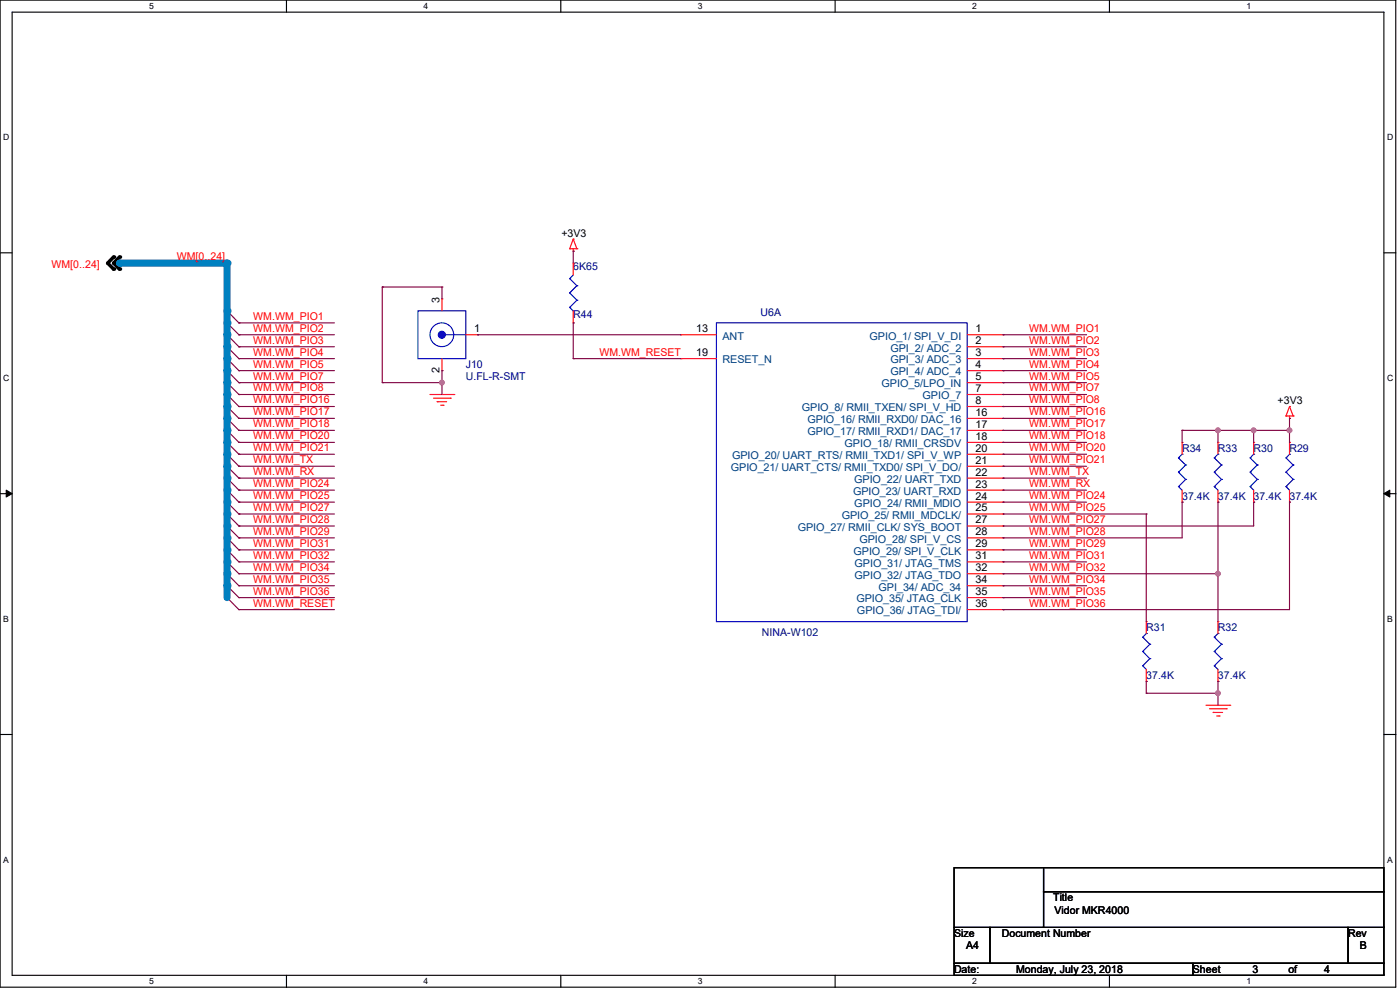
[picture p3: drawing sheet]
<svg xmlns="http://www.w3.org/2000/svg" width="420mm" height="297mm" viewBox="0 0 420 297" stroke-linecap="round" stroke-linejoin="round" font-family="sans-serif">
<path d="M0 0h418.7v295.9h-418.7zM3.6 3.6h411.6v288.7h-411.6z" fill="none" stroke="#000" stroke-width=".34"/>
<g fill="#fff">
<path d="M44.8 .4h1.4v2.9h-1.4z"/>
<path d="M44.8 292.7h1.4v2.9h-1.4z"/>
</g>
<path d="M85.9 0v3.6M85.9 292.3v3.6" fill="none" stroke="#000" stroke-width=".34"/>
<g fill="#fff">
<path d="M127.1 .4h1.4v2.9h-1.4z"/>
<path d="M127.1 292.7h1.4v2.9h-1.4z"/>
</g>
<path d="M168.2 0v3.6M168.2 292.3v3.6" fill="none" stroke="#000" stroke-width=".34"/>
<g fill="#fff">
<path d="M209.4 .4h1.4v2.9h-1.4z"/>
<path d="M209.4 292.7h1.4v2.9h-1.4z"/>
</g>
<path d="M250.5 0v3.6M250.5 292.3v3.6" fill="none" stroke="#000" stroke-width=".34"/>
<g fill="#fff">
<path d="M291.7 .4h1.4v2.9h-1.4z"/>
<path d="M291.7 292.7h1.4v2.9h-1.4z"/>
</g>
<path d="M332.8 0v3.6M332.8 292.3v3.6" fill="none" stroke="#000" stroke-width=".34"/>
<g fill="#fff">
<path d="M374 .4h1.4v2.9h-1.4z"/>
<path d="M374 292.7h1.4v2.9h-1.4z"/>
<path d="M1 39.7h1.8v2.9h-1.8z"/>
<path d="M416.1 39.7h1.9v2.9h-1.9z"/>
<path d="M1 111.8h1.8v2.9h-1.8z"/>
<path d="M416.1 111.8h1.9v2.9h-1.9z"/>
</g>
<path d="M0 75.8h3.6M415.2 75.8h3.6" fill="none" stroke="#000" stroke-width=".34"/>
<g fill="#fff">
<path d="M1 184h1.7v2.9h-1.7z"/>
<path d="M416.1 184h1.7v2.9h-1.7z"/>
</g>
<path d="M0 148h3.6M415.2 148h3.6" fill="none" stroke="#000" stroke-width=".34"/>
<path d="M1.9 146.9l1.7 1.1-1.7 1zM415.2 148l1.7-1.1v2.1z" fill="#000" stroke="#000" stroke-width=".3"/>
<g fill="#fff">
<path d="M1 256.2h1.7v2.9h-1.7z"/>
<path d="M416.1 256.2h1.7v2.9h-1.7z"/>
</g>
<path d="M0 220.1h3.6M415.2 220.1h3.6" fill="none" stroke="#000" stroke-width=".34"/>
<path d="M385.8 124.7h2.1" fill="none" stroke="#f00" stroke-width=".34"/>
<circle cx="385.8" cy="124.7" r=".17" fill="#f00"/>
<path d="M386.8 124.7v.7" fill="none" stroke="#f00" stroke-width=".34"/>
<circle cx="386.8" cy="125.4" r=".17" fill="#f00"/>
<path d="M386.8 121.8l-1 2.9" fill="none" stroke="#f00" stroke-width=".34"/>
<circle cx="386.8" cy="121.8" r=".17" fill="#f00"/>
<path d="M386.8 121.8l1.1 2.9" fill="none" stroke="#f00" stroke-width=".34"/>
<circle cx="387.9" cy="124.7" r=".17" fill="#f00"/>
<path d="M361.8 211.4h7.1" fill="none" stroke="#f00" stroke-width=".34"/>
<circle cx="368.9" cy="211.4" r=".17" fill="#f00"/>
<path d="M362.8 212.4h5.1" fill="none" stroke="#f00" stroke-width=".34"/>
<circle cx="367.9" cy="212.4" r=".17" fill="#f00"/>
<path d="M363.9 213.5h2.9" fill="none" stroke="#f00" stroke-width=".34"/>
<circle cx="363.9" cy="213.5" r=".17" fill="#f00"/>
<path d="M365 214.6h.7" fill="none" stroke="#f00" stroke-width=".34"/>
<circle cx="365.7" cy="214.6" r=".17" fill="#f00"/>
<path d="M129 118.2h7.1" fill="none" stroke="#f00" stroke-width=".34"/>
<circle cx="136.1" cy="118.2" r=".17" fill="#f00"/>
<path d="M130 119.3h5.1" fill="none" stroke="#f00" stroke-width=".34"/>
<circle cx="135.1" cy="119.3" r=".17" fill="#f00"/>
<path d="M131.1 120.4h2.9" fill="none" stroke="#f00" stroke-width=".34"/>
<circle cx="131.1" cy="120.4" r=".17" fill="#f00"/>
<path d="M132.2 121.5h.7" fill="none" stroke="#f00" stroke-width=".34"/>
<circle cx="132.9" cy="121.5" r=".17" fill="#f00"/>
<path d="M170.9 74.5h2.2" fill="none" stroke="#f00" stroke-width=".34"/>
<circle cx="170.9" cy="74.5" r=".17" fill="#f00"/>
<path d="M172 74.5v.8" fill="none" stroke="#f00" stroke-width=".34"/>
<circle cx="172" cy="75.3" r=".17" fill="#f00"/>
<path d="M172 71.7l-1.1 2.8" fill="none" stroke="#f00" stroke-width=".34"/>
<circle cx="172" cy="71.7" r=".17" fill="#f00"/>
<path d="M172 71.7l1.1 2.8" fill="none" stroke="#f00" stroke-width=".34"/>
<circle cx="173.1" cy="74.5" r=".17" fill="#f00"/>
<path d="M34.1 77l-1.8 1.9 1.8 1.7M35.9 77l-1.8 1.9 1.8 1.7" fill="none" stroke="#000" stroke-width="1.1"/>
<g fill="#000">
<circle cx="34.1" cy="77" r=".53"/>
<circle cx="35.9" cy="77" r=".53"/>
<circle cx="34.1" cy="80.6" r=".53"/>
<circle cx="35.9" cy="80.6" r=".53"/>
</g>
<path d="M68.1 93.2l3.6 3.6" fill="none" stroke="#800040" stroke-width=".34"/>
<circle cx="71.7" cy="96.8" r=".17" fill="#800040"/>
<path d="M68.1 96.8l3.6 3.5" fill="none" stroke="#800040" stroke-width=".34"/>
<circle cx="71.7" cy="100.3" r=".17" fill="#800040"/>
<path d="M68.1 100.3l3.6 3.6" fill="none" stroke="#800040" stroke-width=".34"/>
<circle cx="71.7" cy="103.9" r=".17" fill="#800040"/>
<path d="M68.1 103.9l3.6 3.6" fill="none" stroke="#800040" stroke-width=".34"/>
<circle cx="71.7" cy="107.5" r=".17" fill="#800040"/>
<path d="M68.1 107.5l3.6 3.6" fill="none" stroke="#800040" stroke-width=".34"/>
<circle cx="71.7" cy="111.1" r=".17" fill="#800040"/>
<path d="M68.1 111.1l3.6 3.6" fill="none" stroke="#800040" stroke-width=".34"/>
<circle cx="71.7" cy="114.7" r=".17" fill="#800040"/>
<path d="M68.1 114.7l3.6 3.5" fill="none" stroke="#800040" stroke-width=".34"/>
<circle cx="71.7" cy="118.2" r=".17" fill="#800040"/>
<path d="M68.1 118.2l3.6 3.6" fill="none" stroke="#800040" stroke-width=".34"/>
<circle cx="71.7" cy="121.8" r=".17" fill="#800040"/>
<path d="M68.1 121.8l3.6 3.6" fill="none" stroke="#800040" stroke-width=".34"/>
<circle cx="71.7" cy="125.4" r=".17" fill="#800040"/>
<path d="M68.1 125.4l3.6 3.6" fill="none" stroke="#800040" stroke-width=".34"/>
<circle cx="71.7" cy="129" r=".17" fill="#800040"/>
<path d="M68.1 129l3.6 3.6" fill="none" stroke="#800040" stroke-width=".34"/>
<circle cx="71.7" cy="132.6" r=".17" fill="#800040"/>
<path d="M68.1 132.6l3.6 3.5" fill="none" stroke="#800040" stroke-width=".34"/>
<circle cx="71.7" cy="136.1" r=".17" fill="#800040"/>
<path d="M68.1 136.1l3.6 3.6" fill="none" stroke="#800040" stroke-width=".34"/>
<circle cx="71.7" cy="139.7" r=".17" fill="#800040"/>
<path d="M68.1 139.7l3.6 3.6" fill="none" stroke="#800040" stroke-width=".34"/>
<circle cx="71.7" cy="143.3" r=".17" fill="#800040"/>
<path d="M68.1 143.3l3.6 3.6" fill="none" stroke="#800040" stroke-width=".34"/>
<circle cx="71.7" cy="146.9" r=".17" fill="#800040"/>
<path d="M68.1 146.9l3.6 3.6" fill="none" stroke="#800040" stroke-width=".34"/>
<circle cx="71.7" cy="150.5" r=".17" fill="#800040"/>
<path d="M68.1 150.5l3.6 3.6" fill="none" stroke="#800040" stroke-width=".34"/>
<circle cx="71.7" cy="154.1" r=".17" fill="#800040"/>
<path d="M68.1 154.1l3.6 3.5" fill="none" stroke="#800040" stroke-width=".34"/>
<circle cx="71.7" cy="157.6" r=".17" fill="#800040"/>
<path d="M68.1 157.6l3.6 3.6" fill="none" stroke="#800040" stroke-width=".34"/>
<circle cx="71.7" cy="161.2" r=".17" fill="#800040"/>
<path d="M68.1 161.2l3.6 3.6" fill="none" stroke="#800040" stroke-width=".34"/>
<circle cx="71.7" cy="164.8" r=".17" fill="#800040"/>
<path d="M68.1 172l3.6 3.6" fill="none" stroke="#800040" stroke-width=".34"/>
<circle cx="68.1" cy="172" r=".17" fill="#800040"/>
<path d="M68.1 168.4l3.6 3.6" fill="none" stroke="#800040" stroke-width=".34"/>
<circle cx="68.1" cy="168.4" r=".17" fill="#800040"/>
<path d="M68.1 164.8l3.6 3.6" fill="none" stroke="#800040" stroke-width=".34"/>
<circle cx="68.1" cy="164.8" r=".17" fill="#800040"/>
<path d="M68.1 175.6l3.6 3.5" fill="none" stroke="#800040" stroke-width=".34"/>
<circle cx="68.1" cy="175.6" r=".17" fill="#800040"/>
<path d="M68.1 179.1l3.6 3.6" fill="none" stroke="#800040" stroke-width=".34"/>
<circle cx="68.1" cy="179.1" r=".17" fill="#800040"/>
<path d="M286.2 278h10.8v10.7h-10.8zM286.2 260.1h26.9v17.9h-26.9zM297 278h107.4v10.7h-107.4zM313.1 260.1h102.1v7.2h-102.1zM313.1 267.3h102.1v10.7h-102.1zM404.4 278h10.8v10.7h-10.8zM286.2 288.7h71.6v3.6h-71.6zM357.8 288.7h57.4v3.6h-57.4z" fill="none" stroke="#000" stroke-width=".34"/>
<path d="M364.3 145.8l1.1 1.1" fill="none" stroke="#00f" stroke-width=".34"/>
<circle cx="364.3" cy="145.8" r=".17" fill="#00f"/>
<path d="M366.4 143.7l-2.1 2.1" fill="none" stroke="#00f" stroke-width=".34"/>
<circle cx="366.4" cy="143.7" r=".17" fill="#00f"/>
<path d="M364.3 141.5l2.1 2.2" fill="none" stroke="#00f" stroke-width=".34"/>
<circle cx="364.3" cy="141.5" r=".17" fill="#00f"/>
<path d="M366.4 139.4l-2.1 2.1" fill="none" stroke="#00f" stroke-width=".34"/>
<circle cx="366.4" cy="139.4" r=".17" fill="#00f"/>
<path d="M364.3 137.2l2.1 2.2" fill="none" stroke="#00f" stroke-width=".34"/>
<circle cx="364.3" cy="137.2" r=".17" fill="#00f"/>
<path d="M365.4 136.1l-1.1 1.1" fill="none" stroke="#00f" stroke-width=".34"/>
<circle cx="365.4" cy="136.1" r=".17" fill="#00f"/>
<path d="M365.4 146.9v3.6" fill="none" stroke="#f00" stroke-width=".34"/>
<circle cx="365.4" cy="150.5" r=".17" fill="#f00"/>
<path d="M365.4 132.6v3.5" fill="none" stroke="#f00" stroke-width=".34"/>
<circle cx="365.4" cy="132.6" r=".17" fill="#f00"/>
<path d="M342.8 199.6l1.1 1" fill="none" stroke="#00f" stroke-width=".34"/>
<circle cx="342.8" cy="199.6" r=".17" fill="#00f"/>
<path d="M344.9 197.4l-2.1 2.2" fill="none" stroke="#00f" stroke-width=".34"/>
<circle cx="344.9" cy="197.4" r=".17" fill="#00f"/>
<path d="M342.8 195.2l2.1 2.2" fill="none" stroke="#00f" stroke-width=".34"/>
<circle cx="342.8" cy="195.2" r=".17" fill="#00f"/>
<path d="M344.9 193.1l-2.1 2.1" fill="none" stroke="#00f" stroke-width=".34"/>
<circle cx="344.9" cy="193.1" r=".17" fill="#00f"/>
<path d="M342.8 191l2.1 2.1" fill="none" stroke="#00f" stroke-width=".34"/>
<circle cx="342.8" cy="191" r=".17" fill="#00f"/>
<path d="M343.9 189.9l-1.1 1.1" fill="none" stroke="#00f" stroke-width=".34"/>
<circle cx="343.9" cy="189.9" r=".17" fill="#00f"/>
<path d="M343.9 200.6v3.6" fill="none" stroke="#f00" stroke-width=".34"/>
<circle cx="343.9" cy="204.2" r=".17" fill="#f00"/>
<path d="M343.9 186.3v3.6" fill="none" stroke="#f00" stroke-width=".34"/>
<circle cx="343.9" cy="186.3" r=".17" fill="#f00"/>
<path d="M214.9 96.8h75.3v89.5h-75.3z" fill="none" stroke="#00f" stroke-width=".34"/>
<path d="M290.2 100.3h10.7" fill="none" stroke="#f00" stroke-width=".34"/>
<circle cx="300.9" cy="100.3" r=".17" fill="#f00"/>
<path d="M290.2 103.9h10.7" fill="none" stroke="#f00" stroke-width=".34"/>
<circle cx="300.9" cy="103.9" r=".17" fill="#f00"/>
<path d="M290.2 107.5h10.7" fill="none" stroke="#f00" stroke-width=".34"/>
<circle cx="300.9" cy="107.5" r=".17" fill="#f00"/>
<path d="M290.2 111.1h10.7" fill="none" stroke="#f00" stroke-width=".34"/>
<circle cx="300.9" cy="111.1" r=".17" fill="#f00"/>
<path d="M290.2 114.7h10.7" fill="none" stroke="#f00" stroke-width=".34"/>
<circle cx="300.9" cy="114.7" r=".17" fill="#f00"/>
<path d="M290.2 118.2h10.7" fill="none" stroke="#f00" stroke-width=".34"/>
<circle cx="300.9" cy="118.2" r=".17" fill="#f00"/>
<path d="M290.2 121.8h10.7" fill="none" stroke="#f00" stroke-width=".34"/>
<circle cx="300.9" cy="121.8" r=".17" fill="#f00"/>
<path d="M290.2 125.4h10.7" fill="none" stroke="#f00" stroke-width=".34"/>
<circle cx="300.9" cy="125.4" r=".17" fill="#f00"/>
<path d="M290.2 129h10.7" fill="none" stroke="#f00" stroke-width=".34"/>
<circle cx="300.9" cy="129" r=".17" fill="#f00"/>
<path d="M290.2 132.6h10.7" fill="none" stroke="#f00" stroke-width=".34"/>
<circle cx="300.9" cy="132.6" r=".17" fill="#f00"/>
<path d="M290.2 136.1h10.7" fill="none" stroke="#f00" stroke-width=".34"/>
<circle cx="300.9" cy="136.1" r=".17" fill="#f00"/>
<path d="M290.2 139.7h10.7" fill="none" stroke="#f00" stroke-width=".34"/>
<circle cx="300.9" cy="139.7" r=".17" fill="#f00"/>
<path d="M290.2 143.3h10.7" fill="none" stroke="#f00" stroke-width=".34"/>
<circle cx="300.9" cy="143.3" r=".17" fill="#f00"/>
<path d="M290.2 146.9h10.7" fill="none" stroke="#f00" stroke-width=".34"/>
<circle cx="300.9" cy="146.9" r=".17" fill="#f00"/>
<path d="M290.2 150.5h10.7" fill="none" stroke="#f00" stroke-width=".34"/>
<circle cx="300.9" cy="150.5" r=".17" fill="#f00"/>
<path d="M290.2 154.1h10.7" fill="none" stroke="#f00" stroke-width=".34"/>
<circle cx="300.9" cy="154.1" r=".17" fill="#f00"/>
<path d="M290.2 157.6h10.7" fill="none" stroke="#f00" stroke-width=".34"/>
<circle cx="300.9" cy="157.6" r=".17" fill="#f00"/>
<path d="M290.2 161.2h10.7" fill="none" stroke="#f00" stroke-width=".34"/>
<circle cx="300.9" cy="161.2" r=".17" fill="#f00"/>
<path d="M290.2 164.8h10.7" fill="none" stroke="#f00" stroke-width=".34"/>
<circle cx="300.9" cy="164.8" r=".17" fill="#f00"/>
<path d="M290.2 168.4h10.7" fill="none" stroke="#f00" stroke-width=".34"/>
<circle cx="300.9" cy="168.4" r=".17" fill="#f00"/>
<path d="M290.2 172h10.7" fill="none" stroke="#f00" stroke-width=".34"/>
<circle cx="300.9" cy="172" r=".17" fill="#f00"/>
<path d="M290.2 175.6h10.7" fill="none" stroke="#f00" stroke-width=".34"/>
<circle cx="300.9" cy="175.6" r=".17" fill="#f00"/>
<path d="M290.2 179.1h10.7" fill="none" stroke="#f00" stroke-width=".34"/>
<circle cx="300.9" cy="179.1" r=".17" fill="#f00"/>
<path d="M290.2 182.7h10.7" fill="none" stroke="#f00" stroke-width=".34"/>
<circle cx="300.9" cy="182.7" r=".17" fill="#f00"/>
<path d="M204.2 100.3h10.7" fill="none" stroke="#f00" stroke-width=".34"/>
<circle cx="204.2" cy="100.3" r=".17" fill="#f00"/>
<path d="M204.2 107.5h10.7" fill="none" stroke="#f00" stroke-width=".34"/>
<circle cx="204.2" cy="107.5" r=".17" fill="#f00"/>
<path d="M172 82.4l-1.1 1.1" fill="none" stroke="#00f" stroke-width=".34"/>
<circle cx="170.9" cy="83.5" r=".17" fill="#00f"/>
<path d="M170.9 83.5l2.2 2.1" fill="none" stroke="#00f" stroke-width=".34"/>
<circle cx="173.1" cy="85.6" r=".17" fill="#00f"/>
<path d="M173.1 85.6l-2.2 2.2" fill="none" stroke="#00f" stroke-width=".34"/>
<circle cx="170.9" cy="87.8" r=".17" fill="#00f"/>
<path d="M170.9 87.8l2.2 2.2" fill="none" stroke="#00f" stroke-width=".34"/>
<circle cx="173.1" cy="90" r=".17" fill="#00f"/>
<path d="M173.1 90l-2.2 2.1" fill="none" stroke="#00f" stroke-width=".34"/>
<circle cx="170.9" cy="92.1" r=".17" fill="#00f"/>
<path d="M170.9 92.1l1.1 1.1" fill="none" stroke="#00f" stroke-width=".34"/>
<circle cx="172" cy="93.2" r=".17" fill="#00f"/>
<path d="M172 78.9v3.5" fill="none" stroke="#f00" stroke-width=".34"/>
<circle cx="172" cy="78.9" r=".17" fill="#f00"/>
<path d="M172 93.2v3.6" fill="none" stroke="#f00" stroke-width=".34"/>
<circle cx="172" cy="96.8" r=".17" fill="#f00"/>
<path d="M375 145.8l1.1 1.1" fill="none" stroke="#00f" stroke-width=".34"/>
<circle cx="375" cy="145.8" r=".17" fill="#00f"/>
<path d="M377.2 143.7l-2.2 2.1" fill="none" stroke="#00f" stroke-width=".34"/>
<circle cx="377.2" cy="143.7" r=".17" fill="#00f"/>
<path d="M375 141.5l2.2 2.2" fill="none" stroke="#00f" stroke-width=".34"/>
<circle cx="375" cy="141.5" r=".17" fill="#00f"/>
<path d="M377.2 139.4l-2.2 2.1" fill="none" stroke="#00f" stroke-width=".34"/>
<circle cx="377.2" cy="139.4" r=".17" fill="#00f"/>
<path d="M375 137.2l2.2 2.2" fill="none" stroke="#00f" stroke-width=".34"/>
<circle cx="375" cy="137.2" r=".17" fill="#00f"/>
<path d="M376.1 136.1l-1.1 1.1" fill="none" stroke="#00f" stroke-width=".34"/>
<circle cx="376.1" cy="136.1" r=".17" fill="#00f"/>
<path d="M376.1 146.9v3.6" fill="none" stroke="#f00" stroke-width=".34"/>
<circle cx="376.1" cy="150.5" r=".17" fill="#f00"/>
<path d="M376.1 132.6v3.5" fill="none" stroke="#f00" stroke-width=".34"/>
<circle cx="376.1" cy="132.6" r=".17" fill="#f00"/>
<path d="M364.3 199.6l1.1 1" fill="none" stroke="#00f" stroke-width=".34"/>
<circle cx="364.3" cy="199.6" r=".17" fill="#00f"/>
<path d="M366.4 197.4l-2.1 2.2" fill="none" stroke="#00f" stroke-width=".34"/>
<circle cx="366.4" cy="197.4" r=".17" fill="#00f"/>
<path d="M364.3 195.2l2.1 2.2" fill="none" stroke="#00f" stroke-width=".34"/>
<circle cx="364.3" cy="195.2" r=".17" fill="#00f"/>
<path d="M366.4 193.1l-2.1 2.1" fill="none" stroke="#00f" stroke-width=".34"/>
<circle cx="366.4" cy="193.1" r=".17" fill="#00f"/>
<path d="M364.3 191l2.1 2.1" fill="none" stroke="#00f" stroke-width=".34"/>
<circle cx="364.3" cy="191" r=".17" fill="#00f"/>
<path d="M365.4 189.9l-1.1 1.1" fill="none" stroke="#00f" stroke-width=".34"/>
<circle cx="365.4" cy="189.9" r=".17" fill="#00f"/>
<path d="M365.4 200.6v3.6" fill="none" stroke="#f00" stroke-width=".34"/>
<circle cx="365.4" cy="204.2" r=".17" fill="#f00"/>
<path d="M365.4 186.3v3.6" fill="none" stroke="#f00" stroke-width=".34"/>
<circle cx="365.4" cy="186.3" r=".17" fill="#f00"/>
<path d="M353.5 145.8l1.1 1.1" fill="none" stroke="#00f" stroke-width=".34"/>
<circle cx="353.5" cy="145.8" r=".17" fill="#00f"/>
<path d="M355.7 143.7l-2.2 2.1" fill="none" stroke="#00f" stroke-width=".34"/>
<circle cx="355.7" cy="143.7" r=".17" fill="#00f"/>
<path d="M353.5 141.5l2.2 2.2" fill="none" stroke="#00f" stroke-width=".34"/>
<circle cx="353.5" cy="141.5" r=".17" fill="#00f"/>
<path d="M355.7 139.4l-2.2 2.1" fill="none" stroke="#00f" stroke-width=".34"/>
<circle cx="355.7" cy="139.4" r=".17" fill="#00f"/>
<path d="M353.5 137.2l2.2 2.2" fill="none" stroke="#00f" stroke-width=".34"/>
<circle cx="353.5" cy="137.2" r=".17" fill="#00f"/>
<path d="M354.6 136.1l-1.1 1.1" fill="none" stroke="#00f" stroke-width=".34"/>
<circle cx="354.6" cy="136.1" r=".17" fill="#00f"/>
<path d="M354.6 146.9v3.6" fill="none" stroke="#f00" stroke-width=".34"/>
<circle cx="354.6" cy="150.5" r=".17" fill="#f00"/>
<path d="M354.6 132.6v3.5" fill="none" stroke="#f00" stroke-width=".34"/>
<circle cx="354.6" cy="132.6" r=".17" fill="#f00"/>
<circle cx="132.5" cy="100.3" r="1.06" fill="#00f" stroke="#00f" stroke-width=".34"/>
<path d="M125.4 93.2h14.3v14.3h-14.3zM132.6 100.3h7.1" fill="none" stroke="#00f" stroke-width=".34"/>
<circle cx="132.6" cy="100.3" r=".17" fill="#00f"/>
<circle cx="132.5" cy="100.3" r="3.6" fill="none" stroke="#00f" stroke-width=".34"/>
<path d="M139.7 100.3h3.6" fill="none" stroke="#f00" stroke-width=".34"/>
<circle cx="143.3" cy="100.3" r=".17" fill="#f00"/>
<path d="M132.6 107.5v3.6" fill="none" stroke="#f00" stroke-width=".34"/>
<circle cx="132.6" cy="111.1" r=".17" fill="#f00"/>
<path d="M132.6 89.6v3.6" fill="none" stroke="#f00" stroke-width=".34"/>
<circle cx="132.6" cy="89.6" r=".17" fill="#f00"/>
<path d="M385.8 145.8l1 1.1" fill="none" stroke="#00f" stroke-width=".34"/>
<circle cx="385.8" cy="145.8" r=".17" fill="#00f"/>
<path d="M387.9 143.7l-2.1 2.1" fill="none" stroke="#00f" stroke-width=".34"/>
<circle cx="387.9" cy="143.7" r=".17" fill="#00f"/>
<path d="M385.8 141.5l2.1 2.2" fill="none" stroke="#00f" stroke-width=".34"/>
<circle cx="385.8" cy="141.5" r=".17" fill="#00f"/>
<path d="M387.9 139.4l-2.1 2.1" fill="none" stroke="#00f" stroke-width=".34"/>
<circle cx="387.9" cy="139.4" r=".17" fill="#00f"/>
<path d="M385.8 137.2l2.1 2.2" fill="none" stroke="#00f" stroke-width=".34"/>
<circle cx="385.8" cy="137.2" r=".17" fill="#00f"/>
<path d="M386.8 136.1l-1 1.1" fill="none" stroke="#00f" stroke-width=".34"/>
<circle cx="386.8" cy="136.1" r=".17" fill="#00f"/>
<path d="M386.8 146.9v3.6" fill="none" stroke="#f00" stroke-width=".34"/>
<circle cx="386.8" cy="150.5" r=".17" fill="#f00"/>
<path d="M386.8 132.6v3.5" fill="none" stroke="#f00" stroke-width=".34"/>
<circle cx="386.8" cy="132.6" r=".17" fill="#f00"/>
<path d="M300.9 100.3h25.1" fill="none" stroke="#800040" stroke-width=".34"/>
<circle cx="300.9" cy="100.3" r=".17" fill="#800040"/>
<path d="M300.9 103.9h25.1" fill="none" stroke="#800040" stroke-width=".34"/>
<circle cx="300.9" cy="103.9" r=".17" fill="#800040"/>
<path d="M300.9 107.5h25.1" fill="none" stroke="#800040" stroke-width=".34"/>
<circle cx="300.9" cy="107.5" r=".17" fill="#800040"/>
<path d="M300.9 111.1h25.1" fill="none" stroke="#800040" stroke-width=".34"/>
<circle cx="300.9" cy="111.1" r=".17" fill="#800040"/>
<path d="M300.9 114.7h25.1" fill="none" stroke="#800040" stroke-width=".34"/>
<circle cx="300.9" cy="114.7" r=".17" fill="#800040"/>
<path d="M300.9 118.2h25.1" fill="none" stroke="#800040" stroke-width=".34"/>
<circle cx="300.9" cy="118.2" r=".17" fill="#800040"/>
<path d="M300.9 121.8h25.1" fill="none" stroke="#800040" stroke-width=".34"/>
<circle cx="300.9" cy="121.8" r=".17" fill="#800040"/>
<path d="M300.9 125.4h25.1" fill="none" stroke="#800040" stroke-width=".34"/>
<circle cx="300.9" cy="125.4" r=".17" fill="#800040"/>
<path d="M300.9 129h25.1" fill="none" stroke="#800040" stroke-width=".34"/>
<circle cx="300.9" cy="129" r=".17" fill="#800040"/>
<path d="M300.9 132.6h25.1" fill="none" stroke="#800040" stroke-width=".34"/>
<circle cx="300.9" cy="132.6" r=".17" fill="#800040"/>
<path d="M300.9 136.1h25.1" fill="none" stroke="#800040" stroke-width=".34"/>
<circle cx="300.9" cy="136.1" r=".17" fill="#800040"/>
<path d="M300.9 139.7h25.1" fill="none" stroke="#800040" stroke-width=".34"/>
<circle cx="300.9" cy="139.7" r=".17" fill="#800040"/>
<path d="M300.9 143.3h25.1" fill="none" stroke="#800040" stroke-width=".34"/>
<circle cx="300.9" cy="143.3" r=".17" fill="#800040"/>
<path d="M300.9 146.9h25.1" fill="none" stroke="#800040" stroke-width=".34"/>
<circle cx="300.9" cy="146.9" r=".17" fill="#800040"/>
<path d="M300.9 150.5h25.1" fill="none" stroke="#800040" stroke-width=".34"/>
<circle cx="300.9" cy="150.5" r=".17" fill="#800040"/>
<path d="M300.9 154.1h43" fill="none" stroke="#800040" stroke-width=".34"/>
<circle cx="300.9" cy="154.1" r=".17" fill="#800040"/>
<path d="M300.9 157.6h75.2" fill="none" stroke="#800040" stroke-width=".34"/>
<circle cx="300.9" cy="157.6" r=".17" fill="#800040"/>
<path d="M300.9 161.2h53.7" fill="none" stroke="#800040" stroke-width=".34"/>
<circle cx="300.9" cy="161.2" r=".17" fill="#800040"/>
<path d="M300.9 164.8h25.1" fill="none" stroke="#800040" stroke-width=".34"/>
<circle cx="300.9" cy="164.8" r=".17" fill="#800040"/>
<path d="M300.9 172h64.5" fill="none" stroke="#800040" stroke-width=".34"/>
<circle cx="300.9" cy="172" r=".17" fill="#800040"/>
<path d="M300.9 175.6h25.1" fill="none" stroke="#800040" stroke-width=".34"/>
<circle cx="300.9" cy="175.6" r=".17" fill="#800040"/>
<path d="M300.9 179.1h25.1" fill="none" stroke="#800040" stroke-width=".34"/>
<circle cx="300.9" cy="179.1" r=".17" fill="#800040"/>
<path d="M300.9 182.7h85.9" fill="none" stroke="#800040" stroke-width=".34"/>
<circle cx="300.9" cy="182.7" r=".17" fill="#800040"/>
<path d="M172 107.5h32.2" fill="none" stroke="#800040" stroke-width=".34"/>
<circle cx="172" cy="107.5" r=".17" fill="#800040"/>
<path d="M386.8 150.5v32.2" fill="none" stroke="#800040" stroke-width=".34"/>
<circle cx="386.8" cy="150.5" r=".17" fill="#800040"/>
<path d="M386.8 125.4v3.6" fill="none" stroke="#800040" stroke-width=".34"/>
<circle cx="386.8" cy="125.4" r=".17" fill="#800040"/>
<circle cx="386.8" cy="129" r=".7" fill="#f0f" stroke="#f0f" stroke-width=".34"/>
<path d="M376.1 150.5v7.1" fill="none" stroke="#800040" stroke-width=".34"/>
<circle cx="376.1" cy="150.5" r=".17" fill="#800040"/>
<path d="M376.1 129v3.6" fill="none" stroke="#800040" stroke-width=".34"/>
<circle cx="376.1" cy="129" r=".17" fill="#800040"/>
<path d="M376.1 129h10.7" fill="none" stroke="#800040" stroke-width=".34"/>
<circle cx="376.1" cy="129" r=".17" fill="#800040"/>
<path d="M386.8 129v3.6" fill="none" stroke="#800040" stroke-width=".34"/>
<circle cx="386.8" cy="129" r=".17" fill="#800040"/>
<path d="M343.9 204.2v3.6" fill="none" stroke="#800040" stroke-width=".34"/>
<circle cx="343.9" cy="204.2" r=".17" fill="#800040"/>
<path d="M365.4 150.5v21.5" fill="none" stroke="#800040" stroke-width=".34"/>
<circle cx="365.4" cy="150.5" r=".17" fill="#800040"/>
<circle cx="365.4" cy="171.9" r=".7" fill="#f0f" stroke="#f0f" stroke-width=".34"/>
<path d="M365.4 172v14.3" fill="none" stroke="#800040" stroke-width=".34"/>
<circle cx="365.4" cy="172" r=".17" fill="#800040"/>
<path d="M365.4 204.2v3.6" fill="none" stroke="#800040" stroke-width=".34"/>
<circle cx="365.4" cy="204.2" r=".17" fill="#800040"/>
<path d="M343.9 207.8h21.5" fill="none" stroke="#800040" stroke-width=".34"/>
<circle cx="343.9" cy="207.8" r=".17" fill="#800040"/>
<path d="M365.4 207.8v3.6" fill="none" stroke="#800040" stroke-width=".34"/>
<circle cx="365.4" cy="207.8" r=".17" fill="#800040"/>
<circle cx="365.4" cy="207.8" r=".7" fill="#f0f" stroke="#f0f" stroke-width=".34"/>
<path d="M365.4 129v3.6" fill="none" stroke="#800040" stroke-width=".34"/>
<circle cx="365.4" cy="129" r=".17" fill="#800040"/>
<path d="M365.4 129h10.7" fill="none" stroke="#800040" stroke-width=".34"/>
<circle cx="365.4" cy="129" r=".17" fill="#800040"/>
<g fill="#f0f" stroke="#f0f" stroke-width=".34">
<circle cx="376.1" cy="129" r=".7"/>
<circle cx="365.4" cy="129" r=".7"/>
</g>
<path d="M354.6 150.5v10.7" fill="none" stroke="#800040" stroke-width=".34"/>
<circle cx="354.6" cy="150.5" r=".17" fill="#800040"/>
<path d="M354.6 129v3.6" fill="none" stroke="#800040" stroke-width=".34"/>
<circle cx="354.6" cy="129" r=".17" fill="#800040"/>
<path d="M354.6 129h10.8" fill="none" stroke="#800040" stroke-width=".34"/>
<circle cx="354.6" cy="129" r=".17" fill="#800040"/>
<path d="M343.9 154.1v32.2" fill="none" stroke="#800040" stroke-width=".34"/>
<circle cx="343.9" cy="154.1" r=".17" fill="#800040"/>
<path d="M143.3 100.3h60.9" fill="none" stroke="#800040" stroke-width=".34"/>
<circle cx="143.3" cy="100.3" r=".17" fill="#800040"/>
<path d="M132.6 111.1v3.6" fill="none" stroke="#800040" stroke-width=".34"/>
<circle cx="132.6" cy="111.1" r=".17" fill="#800040"/>
<circle cx="132.6" cy="114.7" r=".7" fill="#f0f" stroke="#f0f" stroke-width=".34"/>
<path d="M172 96.8v10.7" fill="none" stroke="#800040" stroke-width=".34"/>
<circle cx="172" cy="96.8" r=".17" fill="#800040"/>
<path d="M172 75.3v3.6" fill="none" stroke="#800040" stroke-width=".34"/>
<circle cx="172" cy="75.3" r=".17" fill="#800040"/>
<path d="M300.9 168.4h25.1" fill="none" stroke="#800040" stroke-width=".34"/>
<circle cx="300.9" cy="168.4" r=".17" fill="#800040"/>
<path d="M35.9 78.9h32.2" fill="none" stroke="#0080c0" stroke-width="2.1"/>
<circle cx="35.9" cy="78.9" r="1.06" fill="#0080c0"/>
<path d="M68.1 78.9v14.3" fill="none" stroke="#0080c0" stroke-width="2.1"/>
<circle cx="68.1" cy="78.9" r="1.06" fill="#0080c0"/>
<path d="M71.7 96.8h28.6" fill="none" stroke="#800040" stroke-width=".34"/>
<circle cx="71.7" cy="96.8" r=".17" fill="#800040"/>
<path d="M71.7 100.3h28.6" fill="none" stroke="#800040" stroke-width=".34"/>
<circle cx="71.7" cy="100.3" r=".17" fill="#800040"/>
<path d="M71.7 103.9h28.6" fill="none" stroke="#800040" stroke-width=".34"/>
<circle cx="71.7" cy="103.9" r=".17" fill="#800040"/>
<path d="M71.7 107.5h28.6" fill="none" stroke="#800040" stroke-width=".34"/>
<circle cx="71.7" cy="107.5" r=".17" fill="#800040"/>
<path d="M71.7 111.1h28.6" fill="none" stroke="#800040" stroke-width=".34"/>
<circle cx="71.7" cy="111.1" r=".17" fill="#800040"/>
<path d="M71.7 114.7h28.6" fill="none" stroke="#800040" stroke-width=".34"/>
<circle cx="71.7" cy="114.7" r=".17" fill="#800040"/>
<path d="M71.7 118.2h28.6" fill="none" stroke="#800040" stroke-width=".34"/>
<circle cx="71.7" cy="118.2" r=".17" fill="#800040"/>
<path d="M71.7 121.8h28.6" fill="none" stroke="#800040" stroke-width=".34"/>
<circle cx="71.7" cy="121.8" r=".17" fill="#800040"/>
<path d="M71.7 125.4h28.6" fill="none" stroke="#800040" stroke-width=".34"/>
<circle cx="71.7" cy="125.4" r=".17" fill="#800040"/>
<path d="M71.7 129h28.6" fill="none" stroke="#800040" stroke-width=".34"/>
<circle cx="71.7" cy="129" r=".17" fill="#800040"/>
<path d="M71.7 132.6h28.6" fill="none" stroke="#800040" stroke-width=".34"/>
<circle cx="71.7" cy="132.6" r=".17" fill="#800040"/>
<path d="M71.7 136.1h28.6" fill="none" stroke="#800040" stroke-width=".34"/>
<circle cx="71.7" cy="136.1" r=".17" fill="#800040"/>
<path d="M71.7 139.7h28.6" fill="none" stroke="#800040" stroke-width=".34"/>
<circle cx="71.7" cy="139.7" r=".17" fill="#800040"/>
<path d="M71.7 143.3h28.6" fill="none" stroke="#800040" stroke-width=".34"/>
<circle cx="71.7" cy="143.3" r=".17" fill="#800040"/>
<path d="M71.7 146.9h28.6" fill="none" stroke="#800040" stroke-width=".34"/>
<circle cx="71.7" cy="146.9" r=".17" fill="#800040"/>
<path d="M71.7 150.5h28.6" fill="none" stroke="#800040" stroke-width=".34"/>
<circle cx="71.7" cy="150.5" r=".17" fill="#800040"/>
<path d="M71.7 154.1h28.6" fill="none" stroke="#800040" stroke-width=".34"/>
<circle cx="71.7" cy="154.1" r=".17" fill="#800040"/>
<path d="M71.7 157.6h28.6" fill="none" stroke="#800040" stroke-width=".34"/>
<circle cx="71.7" cy="157.6" r=".17" fill="#800040"/>
<path d="M71.7 161.2h28.6" fill="none" stroke="#800040" stroke-width=".34"/>
<circle cx="71.7" cy="161.2" r=".17" fill="#800040"/>
<path d="M71.7 172h28.6" fill="none" stroke="#800040" stroke-width=".34"/>
<circle cx="71.7" cy="172" r=".17" fill="#800040"/>
<path d="M68.1 93.2v3.6" fill="none" stroke="#0080c0" stroke-width="2.1"/>
<circle cx="68.1" cy="93.2" r="1.06" fill="#0080c0"/>
<path d="M68.1 96.8v3.5" fill="none" stroke="#0080c0" stroke-width="2.1"/>
<circle cx="68.1" cy="96.8" r="1.06" fill="#0080c0"/>
<path d="M68.1 100.3v3.6" fill="none" stroke="#0080c0" stroke-width="2.1"/>
<circle cx="68.1" cy="100.3" r="1.06" fill="#0080c0"/>
<path d="M68.1 103.9v3.6" fill="none" stroke="#0080c0" stroke-width="2.1"/>
<circle cx="68.1" cy="103.9" r="1.06" fill="#0080c0"/>
<path d="M68.1 107.5v3.6" fill="none" stroke="#0080c0" stroke-width="2.1"/>
<circle cx="68.1" cy="107.5" r="1.06" fill="#0080c0"/>
<path d="M68.1 111.1v3.6" fill="none" stroke="#0080c0" stroke-width="2.1"/>
<circle cx="68.1" cy="111.1" r="1.06" fill="#0080c0"/>
<path d="M68.1 114.7v3.5" fill="none" stroke="#0080c0" stroke-width="2.1"/>
<circle cx="68.1" cy="114.7" r="1.06" fill="#0080c0"/>
<path d="M68.1 118.2v3.6" fill="none" stroke="#0080c0" stroke-width="2.1"/>
<circle cx="68.1" cy="118.2" r="1.06" fill="#0080c0"/>
<path d="M68.1 121.8v3.6" fill="none" stroke="#0080c0" stroke-width="2.1"/>
<circle cx="68.1" cy="121.8" r="1.06" fill="#0080c0"/>
<path d="M68.1 125.4v3.6" fill="none" stroke="#0080c0" stroke-width="2.1"/>
<circle cx="68.1" cy="125.4" r="1.06" fill="#0080c0"/>
<path d="M68.1 129v3.6" fill="none" stroke="#0080c0" stroke-width="2.1"/>
<circle cx="68.1" cy="129" r="1.06" fill="#0080c0"/>
<path d="M68.1 132.6v3.5" fill="none" stroke="#0080c0" stroke-width="2.1"/>
<circle cx="68.1" cy="132.6" r="1.06" fill="#0080c0"/>
<path d="M68.1 136.1v3.6" fill="none" stroke="#0080c0" stroke-width="2.1"/>
<circle cx="68.1" cy="136.1" r="1.06" fill="#0080c0"/>
<path d="M68.1 139.7v3.6" fill="none" stroke="#0080c0" stroke-width="2.1"/>
<circle cx="68.1" cy="139.7" r="1.06" fill="#0080c0"/>
<path d="M68.1 143.3v3.6" fill="none" stroke="#0080c0" stroke-width="2.1"/>
<circle cx="68.1" cy="143.3" r="1.06" fill="#0080c0"/>
<path d="M68.1 146.9v3.6" fill="none" stroke="#0080c0" stroke-width="2.1"/>
<circle cx="68.1" cy="146.9" r="1.06" fill="#0080c0"/>
<path d="M68.1 150.5v3.6" fill="none" stroke="#0080c0" stroke-width="2.1"/>
<circle cx="68.1" cy="150.5" r="1.06" fill="#0080c0"/>
<path d="M68.1 154.1v3.5" fill="none" stroke="#0080c0" stroke-width="2.1"/>
<circle cx="68.1" cy="154.1" r="1.06" fill="#0080c0"/>
<path d="M68.1 157.6v3.6" fill="none" stroke="#0080c0" stroke-width="2.1"/>
<circle cx="68.1" cy="157.6" r="1.06" fill="#0080c0"/>
<path d="M68.1 161.2v3.6" fill="none" stroke="#0080c0" stroke-width="2.1"/>
<circle cx="68.1" cy="161.2" r="1.06" fill="#0080c0"/>
<path d="M114.7 86h17.9" fill="none" stroke="#800040" stroke-width=".34"/>
<circle cx="114.7" cy="86" r=".17" fill="#800040"/>
<path d="M114.7 86v28.7" fill="none" stroke="#800040" stroke-width=".34"/>
<circle cx="114.7" cy="86" r=".17" fill="#800040"/>
<path d="M114.7 114.7h17.9" fill="none" stroke="#800040" stroke-width=".34"/>
<circle cx="114.7" cy="114.7" r=".17" fill="#800040"/>
<path d="M132.6 86v3.6" fill="none" stroke="#800040" stroke-width=".34"/>
<circle cx="132.6" cy="86" r=".17" fill="#800040"/>
<path d="M132.6 114.7v3.5" fill="none" stroke="#800040" stroke-width=".34"/>
<circle cx="132.6" cy="114.7" r=".17" fill="#800040"/>
<path d="M68.1 168.4v3.6" fill="none" stroke="#0080c0" stroke-width="2.1"/>
<circle cx="68.1" cy="168.4" r="1.06" fill="#0080c0"/>
<path d="M71.7 164.8h28.6" fill="none" stroke="#800040" stroke-width=".34"/>
<circle cx="71.7" cy="164.8" r=".17" fill="#800040"/>
<path d="M68.1 164.8v3.6" fill="none" stroke="#0080c0" stroke-width="2.1"/>
<circle cx="68.1" cy="164.8" r="1.06" fill="#0080c0"/>
<path d="M71.7 168.4h28.6" fill="none" stroke="#800040" stroke-width=".34"/>
<circle cx="71.7" cy="168.4" r=".17" fill="#800040"/>
<path d="M68.1 172v3.6" fill="none" stroke="#0080c0" stroke-width="2.1"/>
<circle cx="68.1" cy="172" r="1.06" fill="#0080c0"/>
<path d="M71.7 175.6h28.6" fill="none" stroke="#800040" stroke-width=".34"/>
<circle cx="71.7" cy="175.6" r=".17" fill="#800040"/>
<path d="M71.7 182.7h28.6" fill="none" stroke="#800040" stroke-width=".34"/>
<circle cx="71.7" cy="182.7" r=".17" fill="#800040"/>
<path d="M68.1 175.6v3.5" fill="none" stroke="#0080c0" stroke-width="2.1"/>
<circle cx="68.1" cy="175.6" r="1.06" fill="#0080c0"/>
<path d="M71.7 179.1h28.6" fill="none" stroke="#800040" stroke-width=".34"/>
<circle cx="71.7" cy="179.1" r=".17" fill="#800040"/>
<g fill="#f0f" stroke="#f0f" stroke-width=".34">
<circle cx="386.8" cy="129" r=".7"/>
<circle cx="365.4" cy="171.9" r=".7"/>
<circle cx="365.4" cy="207.8" r=".7"/>
<circle cx="376.1" cy="129" r=".7"/>
<circle cx="365.4" cy="129" r=".7"/>
<circle cx="132.6" cy="114.7" r=".7"/>
</g>
<g font-size="3.2">
<text x="168.4" y="71">+3V3</text>
<text x="131.8" y="90.7" transform="rotate(-90 131.8 90.7)">3</text>
<text x="142.2" y="99.6">1</text>
<text x="208.9" y="99.6">13</text>
<text x="292.7" y="99.6">1</text>
<text x="208.9" y="106.7">19</text>
<text x="292.7" y="103.2">2</text>
<text x="292.7" y="106.7">3</text>
<text x="131.8" y="111.8" transform="rotate(-90 131.8 111.8)">2</text>
<text x="292.7" y="110.3">4</text>
<text x="292.7" y="113.9">5</text>
<text x="292.7" y="117.5">7</text>
<text x="292.7" y="121.1">8</text>
<text x="292.7" y="124.6">16</text>
<text x="383.3" y="121.1">+3V3</text>
<text x="292.7" y="128.2">17</text>
<text x="292.7" y="131.8">18</text>
<text x="292.7" y="135.4">20</text>
<text x="292.7" y="139">21</text>
<text x="292.7" y="142.5">22</text>
<text x="292.7" y="146.1">23</text>
<text x="292.7" y="149.7">24</text>
<text x="292.7" y="153.3">25</text>
<text x="292.7" y="156.9">27</text>
<text x="292.7" y="160.4">28</text>
<text x="292.7" y="164">29</text>
<text x="292.7" y="167.6">31</text>
<text x="292.7" y="171.2">32</text>
<text x="292.7" y="174.8">34</text>
<text x="292.7" y="178.3">35</text>
<text x="292.7" y="181.9">36</text>
<text x="315.9" y="270.1">Title</text>
<text x="316.3" y="274.1">Vidor MKR4000</text>
<text x="286.2" y="280.8">Size</text>
<text x="300.5" y="280.8">Document Number</text>
<text x="404.4" y="280.8">Rev</text>
<text x="289.8" y="284.4">A4</text>
<text x="408" y="284.4">B</text>
<text x="286.2" y="291.6">Date:</text>
<text x="304.8" y="291.6">Monday, July 23, 2018</text>
<text x="357.8" y="291.6">Sheet</text>
<text x="375.7" y="291.6">3</text>
<text x="386.5" y="291.6">of</text>
<text x="397.2" y="291.6">4</text>
</g>
<g font-size="3.2" fill="#f00">
<text x="53" y="77.8">WM[0..24]</text>
<text x="15.5" y="80.3">WM[0..24]</text>
<text x="76" y="95.8">WM.WM_PIO1</text>
<text x="76" y="99.4">WM.WM_PIO2</text>
<text x="308.8" y="99.4">WM.WM_PIO1</text>
<text x="76" y="103">WM.WM_PIO3</text>
<text x="76" y="106.6">WM.WM_PIO4</text>
<text x="179.8" y="106.6">WM.WM_RESET</text>
<text x="308.8" y="103">WM.WM_PIO2</text>
<text x="308.8" y="106.6">WM.WM_PIO3</text>
<text x="76" y="110.1">WM.WM_PIO5</text>
<text x="76" y="113.7">WM.WM_PIO7</text>
<text x="308.8" y="110.1">WM.WM_PIO4</text>
<text x="308.8" y="113.7">WM.WM_PIO5</text>
<text x="76" y="117.3">WM.WM_PIO8</text>
<text x="308.8" y="117.3">WM.WM_PIO7</text>
<text x="76" y="120.9">WM.WM_PIO16</text>
<text x="76" y="124.5">WM.WM_PIO17</text>
<text x="308.8" y="120.9">WM.WM_PIO8</text>
<text x="308.8" y="124.5">WM.WM_PIO16</text>
<text x="76" y="128.1">WM.WM_PIO18</text>
<text x="76" y="131.7">WM.WM_PIO20</text>
<text x="308.8" y="128.1">WM.WM_PIO17</text>
<text x="308.8" y="131.7">WM.WM_PIO18</text>
<text x="76" y="135.2">WM.WM_PIO21</text>
<text x="308.8" y="135.2">WM.WM_PIO20</text>
<text x="76" y="138.8">WM.WM_TX</text>
<text x="76" y="142.4">WM.WM_RX</text>
<text x="308.8" y="138.8">WM.WM_PIO21</text>
<text x="308.8" y="142.4">WM.WM_TX</text>
<text x="76" y="146">WM.WM_PIO24</text>
<text x="76" y="149.6">WM.WM_PIO25</text>
<text x="308.8" y="146">WM.WM_RX</text>
<text x="308.8" y="149.6">WM.WM_PIO24</text>
<text x="76" y="153.1">WM.WM_PIO27</text>
<text x="308.8" y="153.1">WM.WM_PIO25</text>
<text x="76" y="156.7">WM.WM_PIO28</text>
<text x="76" y="160.3">WM.WM_PIO29</text>
<text x="308.8" y="156.7">WM.WM_PIO27</text>
<text x="308.8" y="160.3">WM.WM_PIO28</text>
<text x="76" y="163.9">WM.WM_PIO31</text>
<text x="76" y="167.5">WM.WM_PIO32</text>
<text x="308.8" y="163.9">WM.WM_PIO29</text>
<text x="308.8" y="167.5">WM.WM_PIO31</text>
<text x="76" y="171">WM.WM_PIO34</text>
<text x="308.8" y="171">WM.WM_PIO32</text>
<text x="76" y="174.6">WM.WM_PIO35</text>
<text x="76" y="178.2">WM.WM_PIO36</text>
<text x="308.8" y="174.6">WM.WM_PIO34</text>
<text x="308.8" y="178.2">WM.WM_PIO35</text>
<text x="76" y="181.8">WM.WM_RESET</text>
<text x="308.8" y="181.8">WM.WM_PIO36</text>
</g>
<g font-size="3.2" fill="#000080">
<text x="172" y="81">6K65</text>
<text x="172" y="95.3">R44</text>
<text x="228.2" y="94.6">U6A</text>
<text x="139.7" y="110.4">J10</text>
<text x="139.7" y="114">U.FL-R-SMT</text>
<text x="354.6" y="135.5">R34</text>
<text x="365.4" y="135.5">R33</text>
<text x="376.1" y="135.5">R30</text>
<text x="386.8" y="135.5">R29</text>
<text x="354.6" y="149.8">37.4K</text>
<text x="365.4" y="149.8">37.4K</text>
<text x="376.1" y="149.8">37.4K</text>
<text x="386.8" y="149.8">37.4K</text>
<text x="228.6" y="190.6">NINA-W102</text>
<text x="343.9" y="189.2">R31</text>
<text x="365.4" y="189.2">R32</text>
<text x="343.9" y="203.5">37.4K</text>
<text x="365.4" y="203.5">37.4K</text>
</g>
<g font-size="3.2" fill="#004080">
<text x="216.7" y="101.8">ANT</text>
<text x="260.9" y="101.8">GPIO_1/ SPI_V_DI</text>
<text x="267.1" y="105.4">GPI_2/ ADC_2</text>
<text x="216.7" y="108.9">RESET_N</text>
<text x="267.1" y="108.9">GPI_3/ ADC_3</text>
<text x="267.1" y="112.5">GPI_4/ ADC_4</text>
<text x="264.5" y="116.1">GPIO_5/LPO_IN</text>
<text x="276.8" y="119.7">GPIO_7</text>
<text x="240.5" y="123.3">GPIO_8/ RMII_TXEN/ SPI_V_HD</text>
<text x="242.2" y="126.8">GPIO_16/ RMII_RXD0/ DAC_16</text>
<text x="242.2" y="130.4">GPIO_17/ RMII_RXD1/ DAC_17</text>
<text x="219.6" y="137.6">GPIO_20/ UART_RTS/ RMII_TXD1/ SPI_V_WP</text>
<text x="253.4" y="134">GPIO_18/ RMII_CRSDV</text>
<text x="219.2" y="141.2">GPIO_21/ UART_CTS/ RMII_TXD0/ SPI_V_DO/</text>
<text x="255.9" y="148.3">GPIO_23/ UART_RXD</text>
<text x="256.2" y="144.7">GPIO_22/ UART_TXD</text>
<text x="252.5" y="155.5">GPIO_25/ RMII_MDCLK/</text>
<text x="256.3" y="151.9">GPIO_24/ RMII_MDIO</text>
<text x="239.3" y="159.1">GPIO_27/ RMII_CLK/ SYS_BOOT</text>
<text x="256" y="166.2">GPIO_29/ SPI_V_CLK</text>
<text x="257.8" y="162.6">GPIO_28/ SPI_V_CS</text>
<text x="256.4" y="169.8">GPIO_31/ JTAG_TMS</text>
<text x="256.4" y="173.4">GPIO_32/ JTAG_TDO</text>
<text x="263.6" y="177">GPI_34/ ADC_34</text>
<text x="256.9" y="180.6">GPIO_35/ JTAG_CLK</text>
<text x="257.1" y="184.1">GPIO_36/ JTAG_TDI/</text>
</g>
<g font-size="2.6">
<text x="44.8" y="2.8">5</text>
<text x="127.1" y="2.8">4</text>
<text x="209.4" y="2.8">3</text>
<text x="291.7" y="2.8">2</text>
<text x="374" y="2.8">1</text>
<text x="1" y="42">D</text>
<text x="416.1" y="42">D</text>
<text x="1" y="114.2">C</text>
<text x="416.1" y="114.2">C</text>
<text x="1" y="186.4">B</text>
<text x="416.1" y="186.4">B</text>
<text x="1" y="258.5">A</text>
<text x="416.1" y="258.5">A</text>
<text x="44.8" y="295">5</text>
<text x="127.1" y="295">4</text>
<text x="209.4" y="295">3</text>
<text x="291.7" y="295">2</text>
<text x="374" y="295">1</text>
</g>
</svg>
